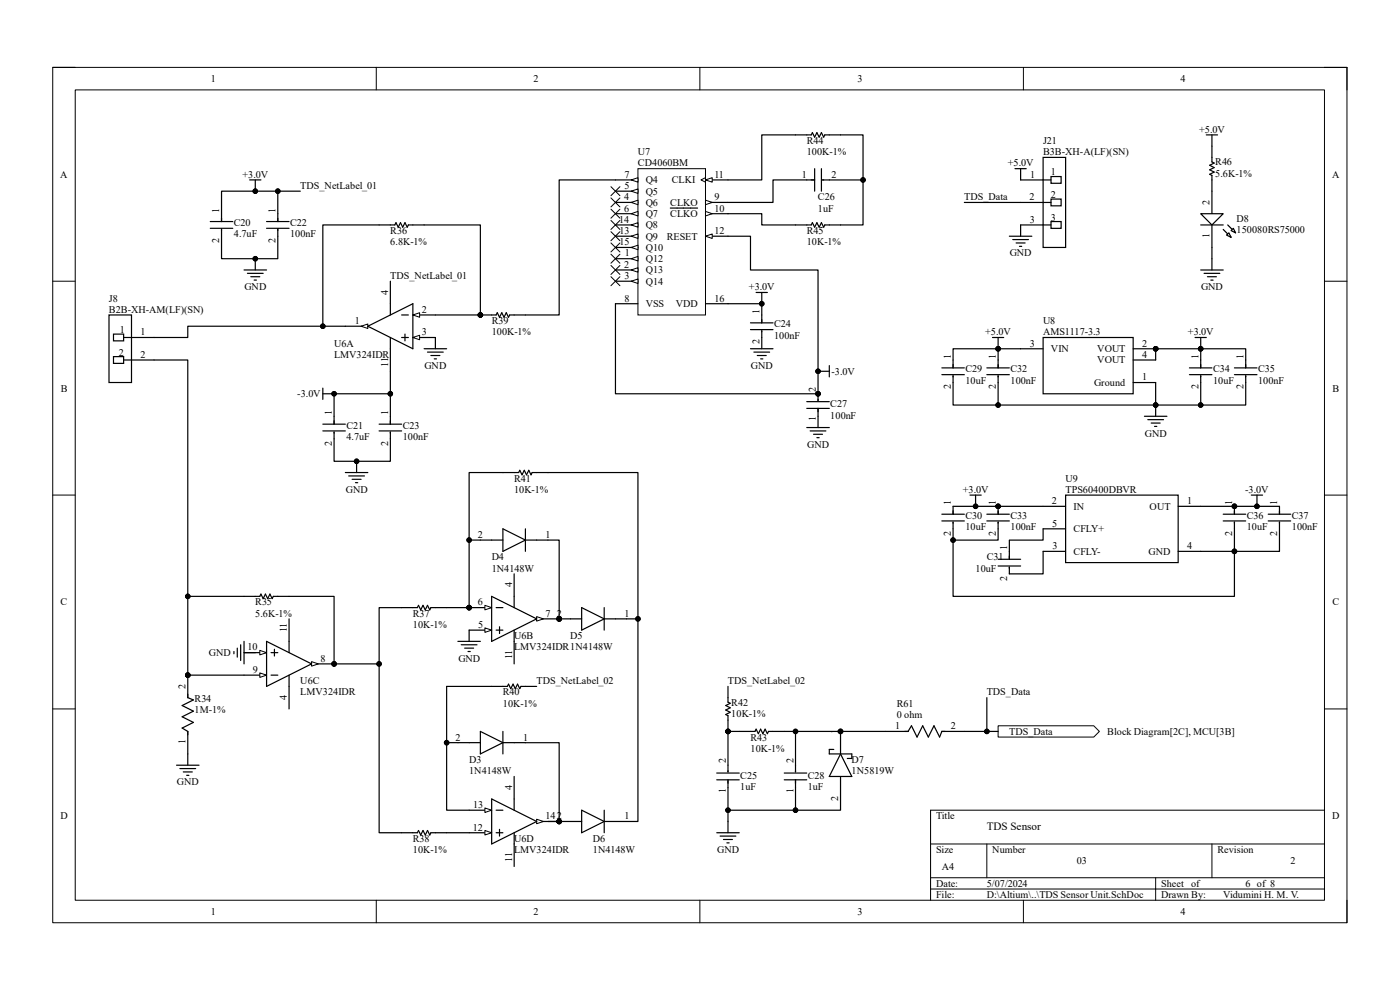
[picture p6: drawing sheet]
<svg xmlns="http://www.w3.org/2000/svg" width="297mm" height="210mm" viewBox="0 0 297 210" stroke-linecap="round" stroke-linejoin="round" font-family="sans-serif">
<path d="M11.2 14.3h274.6v181.4h-274.6z" fill="none" stroke="#000" stroke-width=".21"/>
<path d="M16 19.1h265v171.9h-265z" fill-rule="evenodd" fill="#fff"/>
<g fill="none" stroke="#000" stroke-width=".21">
<path d="M11.2 14.3h4.8M16 19.1h265v171.9h-265zM79.8 14.3v4.8M148.5 14.3v4.8M217.1 14.3v4.8M281 14.3h4.8v4.8M11.2 59.7h4.8M281 59.7h4.8M11.2 105h4.8M281 105h4.8M11.2 150.4h4.8M281 150.4h4.8"/>
<path d="M197.4 179h83.6M209.4 179v7.2M257.1 179v7.2M281 171.9h-83.6v19.1M79.8 191v4.7M148.5 191v4.7M197.4 186.2h83.6M197.4 188.6h83.6M217.1 191v4.7M245.2 186.2v4.8M285.8 191v4.7"/>
</g>
<path d="M135.3 35.8h14.4v31h-14.4z" fill-rule="evenodd" fill="#fff"/>
<path d="M135.3 35.8h14.4v31h-14.4z" fill="none" stroke="#000" stroke-width=".21"/>
<path d="M130.6 54.9h4.7" fill="none" stroke="#000" stroke-width=".25"/>
<path d="M133.9 54.9l1.4-.5v1z" fill="#fff"/>
<path d="M133.9 54.9l1.4-.5v1z" fill="none" stroke="#000" stroke-width=".21"/>
<path d="M130.6 57.3h4.7" fill="none" stroke="#000" stroke-width=".25"/>
<path d="M133.9 57.3l1.4-.5v.9z" fill="#fff"/>
<path d="M133.9 57.3l1.4-.5v.9z" fill="none" stroke="#000" stroke-width=".21"/>
<path d="M130.6 59.7h4.7" fill="none" stroke="#000" stroke-width=".25"/>
<path d="M133.9 59.7l1.4-.5v.9z" fill="#fff"/>
<path d="M133.9 59.7l1.4-.5v.9z" fill="none" stroke="#000" stroke-width=".21"/>
<path d="M130.6 42.9h4.7" fill="none" stroke="#000" stroke-width=".25"/>
<path d="M133.9 42.9l1.4-.4v.9z" fill="#fff"/>
<path d="M133.9 42.9l1.4-.4v.9z" fill="none" stroke="#000" stroke-width=".21"/>
<path d="M130.6 40.6h4.7" fill="none" stroke="#000" stroke-width=".25"/>
<path d="M133.9 40.6l1.4-.5v.9z" fill="#fff"/>
<path d="M133.9 40.6l1.4-.5v.9z" fill="none" stroke="#000" stroke-width=".21"/>
<path d="M130.6 45.3h4.7" fill="none" stroke="#000" stroke-width=".25"/>
<path d="M133.9 45.3l1.4-.4v.9z" fill="#fff"/>
<path d="M133.9 45.3l1.4-.4v.9z" fill="none" stroke="#000" stroke-width=".21"/>
<path d="M130.6 38.2h4.7" fill="none" stroke="#000" stroke-width=".25"/>
<path d="M133.9 38.2l1.4-.5v.9z" fill="#fff"/>
<path d="M133.9 38.2l1.4-.5v.9z" fill="none" stroke="#000" stroke-width=".21"/>
<path d="M149.7 42.9h4.7M130.6 64.4h4.7" fill="none" stroke="#000" stroke-width=".25"/>
<path d="M149.7 42.5l1.4 .4-1.4 .5z" fill="#fff"/>
<path d="M149.7 42.5l1.4 .4-1.4 .5z" fill="none" stroke="#000" stroke-width=".21"/>
<path d="M149.7 45.3h4.7" fill="none" stroke="#000" stroke-width=".25"/>
<path d="M149.7 44.9l1.4 .4-1.4 .5z" fill="#fff"/>
<path d="M149.7 44.9l1.4 .4-1.4 .5z" fill="none" stroke="#000" stroke-width=".21"/>
<path d="M149.7 38.2h4.7M142.2 44.1h5.8" fill="none" stroke="#000" stroke-width=".25"/>
<path d="M149.7 38.2l1.4-.5v.9z" fill="#fff"/>
<path d="M149.7 38.2l1.4-.5v.9zM149.7 37.7l-1 .5 1 .4" fill="none" stroke="#000" stroke-width=".21"/>
<path d="M149.7 50.1h4.7" fill="none" stroke="#000" stroke-width=".25"/>
<path d="M149.7 50.1l1.4-.5v1z" fill="#fff"/>
<path d="M149.7 50.1l1.4-.5v1z" fill="none" stroke="#000" stroke-width=".21"/>
<path d="M130.6 50.1h4.7" fill="none" stroke="#000" stroke-width=".25"/>
<path d="M133.9 50.1l1.4-.5v1z" fill="#fff"/>
<path d="M133.9 50.1l1.4-.5v1z" fill="none" stroke="#000" stroke-width=".21"/>
<path d="M130.6 47.7h4.7" fill="none" stroke="#000" stroke-width=".25"/>
<path d="M133.9 47.7l1.4-.5v1z" fill="#fff"/>
<path d="M133.9 47.7l1.4-.5v1z" fill="none" stroke="#000" stroke-width=".21"/>
<path d="M130.6 52.5h4.7" fill="none" stroke="#000" stroke-width=".25"/>
<path d="M133.9 52.5l1.4-.5v1z" fill="#fff"/>
<g fill="none" stroke="#000" stroke-width=".21">
<path d="M133.9 52.5l1.4-.5v1z"/>
<circle cx="54.2" cy="54.9" r=".48"/>
<circle cx="54.2" cy="40.6" r=".48"/>
<circle cx="101.9" cy="66.8" r=".48"/>
<circle cx="161.6" cy="64.4" r=".48"/>
<circle cx="173.5" cy="78.8" r=".48"/>
<circle cx="70.9" cy="83.5" r=".48"/>
<circle cx="75.7" cy="97.9" r=".48"/>
<circle cx="173.5" cy="83.5" r=".48"/>
<circle cx="118.6" cy="131.3" r=".48"/>
<circle cx="39.8" cy="143.2" r=".48"/>
<circle cx="154.4" cy="155.2" r=".48"/>
<circle cx="118.6" cy="174.3" r=".48"/>
</g>
<g fill="none" stroke="#000" stroke-width=".25">
<path d="M53 38.2h2.4M54.2 38.2v2.4M168.8 28.6h3.3l.2-.5 .5 1 .5-1 .5 1 .5-1 .4 1 .3-.5h3.3M171.2 38.2h1.6M172.8 35.8v4.8M174.3 35.8v4.8M174.5 38.2h1.4M257.1 31v3.4l.5 .2-1 .5 1 .4-1 .5 1 .5-1 .5 .5 .2v3.4M44.6 47h4.8M44.6 48.4h4.8M47 45.3v1.7M47 48.7v1.4"/>
<path d="M51.8 57.3h4.7M52.5 58h3.3M53.2 58.7h1.9M53.9 59.4h.5M54.2 54.9v2.4M56.5 47h4.8M56.5 48.4h4.8M58.9 45.3v1.7M58.9 48.7v1.4M80.4 47.7h3.4l.2-.5 .5 1 .5-1 .4 1 .5-1 .5 1 .2-.5h3.4M168.8 47.7h3.3l.2-.5 .5 1 .5-1 .5 1 .5-1 .4 1 .3-.5h3.3M73.3 69.2h4.7"/>
<path d="M90 74h4.8M90.7 74.7h3.3M91.4 75.4h1.9M92.1 76.1h.5M92.4 71.6v2.4M101.9 66.8h3.4l.2-.5 .5 1 .5-1 .4 1 .5-1 .5 1 .2-.5h3.4M149.7 64.4h4.7M159.2 68.5h4.8M159.2 69.9h4.8M159.2 74h4.8M159.9 74.7h3.4M160.4 62h2.4"/>
<path d="M160.6 75.4h2M161.4 76.1h.4M161.6 62v2.4M161.6 66.8v1.7M161.6 70.2v3.8M173.5 78.8h2.4M175.9 77.6v2.4M68.5 82.3v2.4M68.5 83.5h2.4M68.5 91.4h4.8M68.5 90h4.8M70.9 88.3v1.7"/>
<path d="M70.9 91.7v1.4M75.6 97.9v2.3M80.4 91.4h4.8M80.4 90h4.8M82.8 88.3v1.7M82.8 91.7v1.4M171.2 86.6h4.7M171.2 85.2h4.7M171.2 90.7h4.7M171.9 91.4h3.3M172.6 92.1h1.9M173.3 92.8h.5"/>
<path d="M173.5 83.5v1.5M173.5 86.6v4.1M73.3 100.2h4.7M74 101h3.3M74.7 101.7h1.9M75.4 102.4h.5M101.9 114.6h4.8M106.7 100.2h3.3l.3-.4 .4 .9 .5-.9 .5 .9 .5-.9 .5 .9 .2-.5h3.3M106.7 112.2l4.8 2.4-4.8 2.4zM111.5 114.6h4.7M111.5 112.2v4.8M49.6 138.2v.5"/>
<path d="M50.3 137.5v1.9M51.1 136.8v3.3M51.8 126.5h3.3l.3-.5 .4 1 .5-1 .5 1 .5-1 .4 1 .3-.5h3.3M51.8 136.1v4.7M51.8 138.5h2.4M85.2 128.9h3.3l.3-.5 .5 1 .4-1 .5 1 .5-1 .5 1 .2-.5h3.4M97.1 136.1h4.8M97.9 136.8h3.3M98.6 137.5h1.9M99.3 138.2h.5M99.5 133.7v2.4M118.6 131.3h4.8"/>
<path d="M123.4 128.9l4.8 2.4-4.8 2.4zM128.2 128.9v4.8M128.2 131.3h4.8M39.8 143.2v4.8l1.2 .5-2.4 1.2 2.4 1.2-2.4 1.2 2.4 1.2-2.4 1.1 1.2 .8v7.1M97.1 157.5h4.8M101.9 155.2l4.8 2.3-4.8 2.4zM104.3 145.6h3.3l.3-.5 .5 1 .4-1 .5 1 .5-1 .5 1 .2-.5h3.4M106.7 157.5h4.8M106.7 155.2v4.7M154.4 145.6v3.4l.5 .2-.9 .5 .9 .4-.9 .5 .9 .5-.9 .5 .4 .2v3.4M156.8 155.2h3.4l.2-.5 .5 .9 .5-.9 .4 .9 .5-.9 .5 .9 .2-.4h3.4M37.4 162.3h4.8"/>
<path d="M38.2 163h3.3M38.9 163.8h1.9M39.6 164.5h.5M85.2 176.7h3.4l.2-.5 .5 .9 .4-.9 .5 .9 .5-.9 .5 .9 .2-.4h3.4M118.6 174.3h4.8M123.4 171.9l4.8 2.4-4.8 2.4zM128.2 174.3h4.8M128.2 171.9v4.8M152.1 165.4h4.7M152.1 164h4.7M152.1 176.7h4.7M152.8 177.4h3.3"/>
<path d="M153.5 178.1h1.9M154.2 178.8h.5M154.4 162.3v1.5M154.4 165.4v1.7M154.4 174.3v2.4M166.4 165.4h4.8M166.4 164h4.8M168.8 162.3v1.5M168.8 165.4v1.7"/>
</g>
<g fill="#000">
<circle cx="54.2" cy="54.9" r=".48"/>
<circle cx="54.2" cy="40.6" r=".48"/>
<circle cx="101.9" cy="66.8" r=".48"/>
<circle cx="161.6" cy="64.4" r=".48"/>
<circle cx="173.5" cy="78.8" r=".48"/>
<circle cx="70.9" cy="83.5" r=".48"/>
<circle cx="75.7" cy="97.9" r=".48"/>
<circle cx="173.5" cy="83.5" r=".48"/>
<circle cx="118.6" cy="131.3" r=".48"/>
<circle cx="39.8" cy="143.2" r=".48"/>
<circle cx="154.4" cy="155.2" r=".48"/>
<circle cx="118.6" cy="174.3" r=".48"/>
</g>
<path d="M76.6 69.2l1.4-.5v1z" fill="#fff"/>
<path d="M76.6 69.2l1.4-.5v1z" fill="none" stroke="#000" stroke-width=".21"/>
<path d="M87.6 66.8h4.8" fill="none" stroke="#000" stroke-width=".25"/>
<path d="M87.6 66.8l1.4-.5v1z" fill="#fff"/>
<path d="M87.6 66.8l1.4-.5v1z" fill="none" stroke="#000" stroke-width=".21"/>
<path d="M87.6 71.6h4.8" fill="none" stroke="#000" stroke-width=".25"/>
<path d="M87.6 71.6l1.4-.5v1z" fill="#fff"/>
<g fill="none" stroke="#000" stroke-width=".21">
<path d="M87.6 71.6l1.4-.5v1z"/>
<circle cx="99.5" cy="128.9" r=".48"/>
<circle cx="118.6" cy="131.3" r=".48"/>
</g>
<path d="M82.8 59.7v7.1M78 69.2l9.6-4.8v9.6zM82.8 71.6v7.2M85.2 66.8h1.4M85.2 71.6h1.4M85.9 70.9v1.4M99.5 133.7h4.8" fill="none" stroke="#000" stroke-width=".25"/>
<g fill="#000">
<circle cx="99.5" cy="128.9" r=".48"/>
<circle cx="118.6" cy="131.3" r=".48"/>
</g>
<path d="M102.9 133.2l1.4 .5-1.4 .4z" fill="#fff"/>
<path d="M102.9 133.2l1.4 .5-1.4 .4z" fill="none" stroke="#000" stroke-width=".21"/>
<path d="M99.5 128.9h4.8" fill="none" stroke="#000" stroke-width=".25"/>
<path d="M102.9 128.4l1.4 .5-1.4 .5z" fill="#fff"/>
<g fill="none" stroke="#000" stroke-width=".21">
<path d="M102.9 128.4l1.4 .5-1.4 .5z"/>
<circle cx="99.5" cy="128.9" r=".48"/>
</g>
<circle cx="99.5" cy="128.9" r=".48" fill="#000"/>
<path d="M113.9 131.3h4.7" fill="none" stroke="#000" stroke-width=".25"/>
<path d="M113.9 130.8l1.4 .5-1.4 .5z" fill="#fff"/>
<g fill="none" stroke="#000" stroke-width=".21">
<path d="M113.9 130.8l1.4 .5-1.4 .5z"/>
<circle cx="118.6" cy="131.3" r=".48"/>
<circle cx="70.9" cy="140.8" r=".48"/>
</g>
<g fill="#000">
<circle cx="118.6" cy="131.3" r=".48"/>
<circle cx="70.9" cy="140.8" r=".48"/>
</g>
<path d="M104.3 126.5l9.6 4.8-9.6 4.8zM105.3 128.9h1.4M105.3 133.7h1.4M106 133v1.4M109.1 121.7v7.2M109.1 133.7v7.1M66.1 140.8h4.8" fill="none" stroke="#000" stroke-width=".25"/>
<path d="M66.1 140.4l1.4 .4-1.4 .5z" fill="#fff"/>
<g fill="none" stroke="#000" stroke-width=".21">
<path d="M66.1 140.4l1.4 .4-1.4 .5z"/>
<circle cx="70.9" cy="140.8" r=".48"/>
</g>
<circle cx="70.9" cy="140.8" r=".48" fill="#000"/>
<path d="M51.8 143.2h4.8" fill="none" stroke="#000" stroke-width=".25"/>
<path d="M55.1 142.7l1.5 .5-1.5 .5z" fill="#fff"/>
<path d="M55.1 142.7l1.5 .5-1.5 .5z" fill="none" stroke="#000" stroke-width=".21"/>
<path d="M51.8 138.5h4.8" fill="none" stroke="#000" stroke-width=".25"/>
<path d="M55.1 138l1.5 .5-1.5 .4z" fill="#fff"/>
<g fill="none" stroke="#000" stroke-width=".21">
<path d="M55.1 138l1.5 .5-1.5 .4z"/>
<circle cx="118.6" cy="174.3" r=".48"/>
</g>
<path d="M56.6 136.1l9.5 4.7-9.5 4.8zM57.5 138.5h1.4M58.2 137.7v1.5M61.3 131.3v7.2M57.5 143.2h1.4M61.3 143.2v7.2M99.5 176.7h4.8" fill="none" stroke="#000" stroke-width=".25"/>
<circle cx="118.6" cy="174.3" r=".48" fill="#000"/>
<path d="M102.9 176.2l1.4 .5-1.4 .4z" fill="#fff"/>
<path d="M102.9 176.2l1.4 .5-1.4 .4z" fill="none" stroke="#000" stroke-width=".21"/>
<path d="M99.5 171.9h4.8" fill="none" stroke="#000" stroke-width=".25"/>
<path d="M102.9 171.4l1.4 .5-1.4 .5z" fill="#fff"/>
<path d="M102.9 171.4l1.4 .5-1.4 .5z" fill="none" stroke="#000" stroke-width=".21"/>
<path d="M113.9 174.3h4.7" fill="none" stroke="#000" stroke-width=".25"/>
<path d="M113.9 173.8l1.4 .5-1.4 .4z" fill="#fff"/>
<g fill="none" stroke="#000" stroke-width=".21">
<path d="M113.9 173.8l1.4 .5-1.4 .4z"/>
<circle cx="178.3" cy="155.2" r=".48"/>
<circle cx="118.6" cy="174.3" r=".48"/>
</g>
<g fill="#000">
<circle cx="178.3" cy="155.2" r=".48"/>
<circle cx="118.6" cy="174.3" r=".48"/>
</g>
<path d="M176.9 159h-1v.9h4.8v1h-.9M178.3 155.2v4.7M178.3 159.9l2.4 4.8h-4.8zM104.3 169.5l9.6 4.8-9.6 4.7zM105.3 171.9h1.4M105.3 176.7h1.4M106 175.9v1.5M109.1 164.7v7.2M109.1 176.7v7.1M178.3 164.7v4.8" fill="none" stroke="#000" stroke-width=".25"/>
<path d="M226.1 105h23.8v14.3h-23.8z" fill-rule="evenodd" fill="#fff"/>
<g fill="none" stroke="#000" stroke-width=".25">
<path d="M199.8 109.1h4.8M199.8 110.5h4.8M202.2 107.4v1.7M202.2 110.8v1.4M205.8 105h2.4M207 105v2.4M209.4 109.1h4.7M209.4 110.5h4.7M211.8 107.4v1.7M211.8 110.8v1.4M211.8 118.6h4.7M214.1 117v1.6"/>
<path d="M221.3 112.2h4.8M221.3 117h4.8M221.3 107.4h4.8M226.1 105h23.8v14.3h-23.8zM249.9 117h4.8M249.9 107.4h4.8M259.5 109.1h4.8M259.5 110.5h4.8M261.9 107.4v1.7M261.9 110.8v1.4M265.5 105h2.4M266.7 105v2.4"/>
<path d="M269 109.1h4.8M269 110.5h4.8M271.4 107.4v1.7M271.4 110.8v1.4M211.8 120.1h4.7M214.1 120.3v1.4"/>
</g>
<g fill="#000">
<circle cx="245.2" cy="74" r=".48"/>
<circle cx="207" cy="107.4" r=".48"/>
<circle cx="211.8" cy="107.4" r=".48"/>
<circle cx="261.9" cy="107.4" r=".48"/>
<circle cx="266.7" cy="107.4" r=".48"/>
</g>
<g fill="none" stroke="#000" stroke-width=".21">
<circle cx="245.2" cy="74" r=".48"/>
<circle cx="207" cy="107.4" r=".48"/>
<circle cx="211.8" cy="107.4" r=".48"/>
<circle cx="261.9" cy="107.4" r=".48"/>
<circle cx="266.7" cy="107.4" r=".48"/>
</g>
<path d="M221.3 71.6h19.1v11.9h-19.1z" fill-rule="evenodd" fill="#fff"/>
<g fill="none" stroke="#000" stroke-width=".25">
<path d="M255.9 28.6h2.4M257.1 28.6v2.4M199.8 78h4.8M199.8 79.5h4.8M202.2 76.4v1.6M202.2 79.7v1.5M209.4 78h4.7M209.4 79.5h4.7M210.6 71.6h2.3M211.8 71.6v2.4M211.8 76.4v1.6M211.8 79.7v1.5"/>
<path d="M216.5 74h4.8M221.3 71.6h19.1v11.9h-19.1zM240.4 74h4.8M240.4 76.4h4.8M252.3 78h4.8M252.3 79.5h4.8M253.5 71.6h2.4M254.7 71.6v2.4M254.7 76.4v1.6M254.7 79.7v1.5M261.9 78h4.8M261.9 79.5h4.8"/>
<path d="M264.3 76.4v1.6M264.3 79.7v1.5M240.4 81.2h4.8M242.8 88.3h4.8M243.5 89h3.3M244.2 89.7h1.9M244.9 90.5h.5M245.2 85.9v2.4"/>
</g>
<g fill="#000">
<circle cx="211.8" cy="74" r=".48"/>
<circle cx="245.2" cy="74" r=".48"/>
<circle cx="254.7" cy="74" r=".48"/>
<circle cx="245.2" cy="85.9" r=".48"/>
</g>
<g fill="none" stroke="#000" stroke-width=".21">
<circle cx="211.8" cy="74" r=".48"/>
<circle cx="245.2" cy="74" r=".48"/>
<circle cx="254.7" cy="74" r=".48"/>
<circle cx="245.2" cy="85.9" r=".48"/>
</g>
<path d="M211.8 154h20.2l1.2 1.2-1.2 1.2h-20.2z" fill-rule="evenodd" fill="#fff"/>
<path d="M211.8 154h20.2l1.2 1.2-1.2 1.2h-20.2z" fill="none" stroke="#000" stroke-width=".21"/>
<path d="M23.1 66.8h4.8v14.3h-4.8z" fill-rule="evenodd" fill="#fff"/>
<path d="M23.1 66.8h4.8v14.3h-4.8z" fill="none" stroke="#000" stroke-width=".25"/>
<path d="M24.1 70.9h2.1v1.4h-2.1z" fill-rule="evenodd" fill="#fff"/>
<path d="M24.1 70.9h2.1v1.4h-2.1zM26.2 71.6h1.7" fill="none" stroke="#000" stroke-width=".25"/>
<path d="M24.1 75.7h2.1v1.4h-2.1z" fill-rule="evenodd" fill="#fff"/>
<path d="M254.7 57.3h4.8M255.4 58h3.4M256.2 58.7h1.9M256.9 59.4h.5M257.1 40.6v4.7M257.1 47.7v4.8M257.1 54.9v2.4M24.1 75.7h2.1v1.4h-2.1zM26.2 76.4h6.5M27.9 71.6h4.8" fill="none" stroke="#000" stroke-width=".25"/>
<g fill="none" stroke="#000" stroke-width=".21">
<path d="M129.6 39.6l1.9 1.9M131.5 39.6l-1.9 1.9M129.6 42l1.9 1.9M129.6 44.4l1.9 1.9M129.6 46.8l1.9 1.9M129.6 49.1l1.9 2M129.6 51.5l1.9 2M129.6 53.9l1.9 1.9M129.6 56.3l1.9 1.9M129.6 58.7l1.9 1.9M131.5 42l-1.9 1.9M131.5 44.4l-1.9 1.9"/>
<path d="M131.5 46.8l-1.9 1.9M131.5 49.1l-1.9 2M131.5 51.5l-1.9 2M131.5 53.9l-1.9 1.9M131.5 56.3l-1.9 1.9M131.5 58.7l-1.9 1.9"/>
</g>
<path d="M254.7 45.3h4.8l-2.4 2.4z" fill="#fff"/>
<path d="M254.7 45.3h4.8l-2.4 2.4zM259.5 48.7l1.7 1.6M260.5 47.7l1.6 1.7" fill="none" stroke="#000" stroke-width=".25"/>
<path d="M260.2 49.9l.5-.5 .5 .9z" fill="#fff"/>
<path d="M260.2 49.9l.5-.5 .5 .9z" fill="none" stroke="#000" stroke-width=".25"/>
<path d="M261.7 48.4l.4 1-.9-.5z" fill="#fff"/>
<path d="M254.7 47.7h4.8M261.7 48.4l.4 1-.9-.5z" fill="none" stroke="#000" stroke-width=".25"/>
<path d="M221.3 33.4h4.8v19.1h-4.8z" fill-rule="evenodd" fill="#fff"/>
<path d="M221.3 33.4h4.8v19.1h-4.8z" fill="none" stroke="#000" stroke-width=".25"/>
<path d="M223 37.5h2.1v1.4h-2.1z" fill-rule="evenodd" fill="#fff"/>
<path d="M221.3 38.2h1.7M223 37.5h2.1v1.4h-2.1z" fill="none" stroke="#000" stroke-width=".25"/>
<path d="M223 42.2h2.1v1.5h-2.1z" fill-rule="evenodd" fill="#fff"/>
<path d="M221.3 42.9h1.7M223 42.2h2.1v1.5h-2.1z" fill="none" stroke="#000" stroke-width=".25"/>
<path d="M223 47h2.1v1.4h-2.1z" fill-rule="evenodd" fill="#fff"/>
<g fill="none" stroke="#000" stroke-width=".25">
<path d="M130.6 38.2h-12v28.6h-7.1M168.8 28.6h-7.2v9.6h-7.2M171.2 38.2h-7.2v4.7h-9.6M175.9 38.2h7.2M178.3 28.6h4.8v19.1h-4.8M215.3 35.8h2.4M216.5 35.8v2.4h4.8M47 45.3v-4.7h11.9v4.7M47 50.1v4.8h11.9v-4.8M58.9 40.6h4.8M80.4 47.7h-11.9v21.5h4.8M90 47.7h11.9v19.1h-9.5"/>
<path d="M154.4 45.3h7.2v2.4h7.2M154.4 50.1h4.8v7.2h14.3v26.2h-42.9v-19.1M204.6 42.9h16.7M214.1 50.1h4.8M214.9 50.8h3.3M215.6 51.5h1.9M216.3 52.3h.5M223 47h2.1v1.4h-2.1zM223 47.7h-6.5v2.4M257.1 52.5v2.4M32.7 76.4h7.1v66.8h12M68.5 69.2h-28.7v2.4h-7.1"/>
<path d="M82.8 78.8v4.7M154.4 64.4h7.2v2.4M202.2 76.4v-2.4h9.6v2.4M211.8 74h4.7M254.7 76.4v-2.4h9.6v2.4M254.7 74h-9.5v2.4M70.9 88.3v-4.8h11.9v4.8M70.9 93.1v4.8h11.9v-4.8M202.2 81.2v4.7h9.6v-4.7M211.8 85.9h33.4M245.2 81.2v4.7h9.5M254.7 81.2v4.7h9.6v-4.7"/>
<path d="M99.5 114.6h2.4M106.7 100.2h-7.2v28.7h-4.7M116.2 114.6h2.4v16.7M116.2 100.2h19.1v74.1h-2.3M202.2 107.4h19.1M202.2 112.2v2.4h9.6v-2.4M221.3 117v4.7h-7.2M221.3 112.2v2.4h-7.2v2.4M254.7 107.4h16.7M261.9 112.2v14.3h-59.7v-11.9M271.4 112.2v4.8h-16.7M39.8 126.5h12"/>
<path d="M61.3 126.5h9.6v14.3h9.5M85.2 128.9h-4.8v47.8h4.8M133 131.3h2.3M94.8 157.5h2.3M104.3 145.6h-9.5v26.3h4.7M111.5 157.6h7.1v16.7h-2.4M156.8 155.2h-2.4v7.1M166.4 155.2h26.2l.8-1.2 1.2 2.4 1.1-2.4 1.2 2.4 1.2-2.4 1.2 2.4 .5-1.2h12M168.8 155.2v7.1M209.4 148v7.2M94.8 176.7h4.7M154.4 167.1v7.2"/>
<path d="M168.8 167.1v4.8M178.3 169.5v2.4h-23.9"/>
</g>
<g fill="#000">
<circle cx="183.1" cy="38.2" r=".48"/>
<circle cx="54.2" cy="54.9" r=".48"/>
<circle cx="54.2" cy="40.6" r=".48"/>
<circle cx="58.9" cy="40.6" r=".48"/>
<circle cx="68.5" cy="69.2" r=".48"/>
<circle cx="101.9" cy="66.8" r=".48"/>
<circle cx="161.6" cy="64.4" r=".48"/>
<circle cx="173.5" cy="78.8" r=".48"/>
<circle cx="211.8" cy="74" r=".48"/>
<circle cx="245.2" cy="74" r=".48"/>
<circle cx="254.7" cy="74" r=".48"/>
<circle cx="70.9" cy="83.5" r=".48"/>
<circle cx="75.7" cy="97.9" r=".48"/>
<circle cx="82.8" cy="83.5" r=".48"/>
<circle cx="173.5" cy="83.5" r=".48"/>
<circle cx="211.8" cy="85.9" r=".48"/>
<circle cx="245.2" cy="85.9" r=".48"/>
<circle cx="254.7" cy="85.9" r=".48"/>
<circle cx="99.5" cy="114.6" r=".48"/>
<circle cx="202.2" cy="114.6" r=".48"/>
<circle cx="207" cy="107.4" r=".48"/>
<circle cx="211.8" cy="107.4" r=".48"/>
<circle cx="261.9" cy="107.4" r=".48"/>
<circle cx="261.9" cy="117" r=".48"/>
<circle cx="266.7" cy="107.4" r=".48"/>
<circle cx="39.8" cy="126.5" r=".48"/>
<circle cx="99.5" cy="128.9" r=".48"/>
<circle cx="118.6" cy="131.3" r=".48"/>
<circle cx="135.3" cy="131.3" r=".48"/>
<circle cx="39.8" cy="143.2" r=".48"/>
<circle cx="70.9" cy="140.8" r=".48"/>
<circle cx="80.4" cy="140.8" r=".48"/>
<circle cx="94.8" cy="157.5" r=".48"/>
<circle cx="154.4" cy="155.2" r=".48"/>
<circle cx="168.8" cy="155.2" r=".48"/>
<circle cx="178.3" cy="155.2" r=".48"/>
<circle cx="209.4" cy="155.2" r=".48"/>
<circle cx="118.6" cy="174.3" r=".48"/>
<circle cx="154.4" cy="171.9" r=".48"/>
<circle cx="168.8" cy="171.9" r=".48"/>
</g>
<g fill="none" stroke="#000" stroke-width=".21">
<circle cx="183.1" cy="38.2" r=".48"/>
<circle cx="54.2" cy="54.9" r=".48"/>
<circle cx="54.2" cy="40.6" r=".48"/>
<circle cx="58.9" cy="40.6" r=".48"/>
<circle cx="68.5" cy="69.2" r=".48"/>
<circle cx="101.9" cy="66.8" r=".48"/>
<circle cx="161.6" cy="64.4" r=".48"/>
<circle cx="173.5" cy="78.8" r=".48"/>
<circle cx="211.8" cy="74" r=".48"/>
<circle cx="245.2" cy="74" r=".48"/>
<circle cx="254.7" cy="74" r=".48"/>
<circle cx="70.9" cy="83.5" r=".48"/>
<circle cx="75.7" cy="97.9" r=".48"/>
<circle cx="82.8" cy="83.5" r=".48"/>
<circle cx="173.5" cy="83.5" r=".48"/>
<circle cx="211.8" cy="85.9" r=".48"/>
<circle cx="245.2" cy="85.9" r=".48"/>
<circle cx="254.7" cy="85.9" r=".48"/>
<circle cx="99.5" cy="114.6" r=".48"/>
<circle cx="202.2" cy="114.6" r=".48"/>
<circle cx="207" cy="107.4" r=".48"/>
<circle cx="211.8" cy="107.4" r=".48"/>
<circle cx="261.9" cy="107.4" r=".48"/>
<circle cx="261.9" cy="117" r=".48"/>
<circle cx="266.7" cy="107.4" r=".48"/>
<circle cx="39.8" cy="126.5" r=".48"/>
<circle cx="99.5" cy="128.9" r=".48"/>
<circle cx="118.6" cy="131.3" r=".48"/>
<circle cx="135.3" cy="131.3" r=".48"/>
<circle cx="39.8" cy="143.2" r=".48"/>
<circle cx="70.9" cy="140.8" r=".48"/>
<circle cx="80.4" cy="140.8" r=".48"/>
<circle cx="94.8" cy="157.5" r=".48"/>
<circle cx="154.4" cy="155.2" r=".48"/>
<circle cx="168.8" cy="155.2" r=".48"/>
<circle cx="178.3" cy="155.2" r=".48"/>
<circle cx="209.4" cy="155.2" r=".48"/>
<circle cx="118.6" cy="174.3" r=".48"/>
<circle cx="154.4" cy="171.9" r=".48"/>
<circle cx="168.8" cy="171.9" r=".48"/>
</g>
<text font-size="2.4" x="209.3" y="176.1">TDS Sensor</text>
<g font-size="2.2">
<text x="44.7" y="17.4">1</text>
<text x="113.2" y="17.4">2</text>
<text x="181.9" y="17.4">3</text>
<text x="250.4" y="17.4">4</text>
<text x="254.4" y="28.2">+5.0V</text>
<text x="135.3" y="32.9">U7</text>
<text x="135.3" y="35.3">CD4060BM</text>
<text x="171.2" y="30.5">R44</text>
<text x="171.2" y="32.9">100K-1%</text>
<text x="213.8" y="35.3">+5.0V</text>
<text x="221.3" y="30.5">J21</text>
<text x="221.3" y="32.9">B3B-XH-A(LF)(SN)</text>
<text x="257.8" y="35.1">R46</text>
<text x="12.8" y="37.7">A</text>
<text x="51.4" y="37.7">+3.0V</text>
<text x="63.7" y="40.1">TDS_NetLabel_01</text>
<text x="132.5" y="37.7">7</text>
<text x="132.5" y="40.1">5</text>
<text x="137" y="41.3">Q5</text>
<text x="137" y="38.9">Q4</text>
<text x="142.5" y="38.9">CLKI</text>
<text x="151.6" y="37.7">11</text>
<text x="170.1" y="37.7">1</text>
<text x="176.4" y="37.7">2</text>
<text x="218.6" y="37.7">1</text>
<text x="223" y="37.2">1</text>
<text x="223" y="42">2</text>
<text x="257.8" y="37.5">5.6K-1%</text>
<text x="282.6" y="37.7">A</text>
<text x="46.5" y="45.1" transform="rotate(-90 46.5 45.1)">1</text>
<text x="49.6" y="48">C20</text>
<text x="58.5" y="45.1" transform="rotate(-90 58.5 45.1)">1</text>
<text x="61.6" y="48">C22</text>
<text x="131.4" y="47.2">14</text>
<text x="132.4" y="42.5">4</text>
<text x="132.4" y="44.9">6</text>
<text x="137" y="43.7">Q6</text>
<text x="137" y="46.1">Q7</text>
<text x="142.2" y="43.7">CLKO</text>
<text x="142.2" y="46.1">CLKO</text>
<text x="151.6" y="42.5">9</text>
<text x="151.6" y="44.9">10</text>
<text x="173.5" y="42.5">C26</text>
<text x="173.5" y="44.9">1uF</text>
<text x="204.6" y="42.5">TDS_Data</text>
<text x="218.4" y="42.5">2</text>
<text x="218.5" y="47.2">3</text>
<text x="223" y="46.8">3</text>
<text x="256.6" y="43.4" transform="rotate(-90 256.6 43.4)">2</text>
<text x="262.3" y="47">D8</text>
<text x="46.5" y="51.6" transform="rotate(-90 46.5 51.6)">2</text>
<text x="49.6" y="50.4">4.7uF</text>
<text x="58.5" y="51.6" transform="rotate(-90 58.5 51.6)">2</text>
<text x="61.6" y="50.4">100nF</text>
<text x="82.8" y="49.7">R36</text>
<text x="82.8" y="52">6.8K-1%</text>
<text x="131.4" y="52">15</text>
<text x="131.4" y="49.7">13</text>
<text x="137" y="50.8">Q9</text>
<text x="137" y="48.4">Q8</text>
<text x="137" y="53.2">Q10</text>
<text x="141.4" y="50.8">RESET</text>
<text x="151.6" y="49.7">12</text>
<text x="171.2" y="49.7">R45</text>
<text x="171.2" y="52">10K-1%</text>
<text x="256.6" y="50.5" transform="rotate(-90 256.6 50.5)">1</text>
<text x="262.3" y="49.4">150080RS75000</text>
<text x="82.8" y="59.2">TDS_NetLabel_01</text>
<text x="132.4" y="56.8">2</text>
<text x="132.5" y="59.2">3</text>
<text x="132.6" y="54.4">1</text>
<text x="137" y="55.6">Q12</text>
<text x="137" y="58">Q13</text>
<text x="214.2" y="54.4">GND</text>
<text x="23.1" y="64">J8</text>
<text x="51.9" y="61.6">GND</text>
<text x="82.3" y="62.5" transform="rotate(-90 82.3 62.5)">4</text>
<text x="132.5" y="64">8</text>
<text x="137" y="60.4">Q14</text>
<text x="137" y="65.2">VSS</text>
<text x="143.4" y="65.2">VDD</text>
<text x="151.6" y="64">16</text>
<text x="158.9" y="61.6">+3.0V</text>
<text x="254.8" y="61.6">GND</text>
<text x="23.1" y="66.3">B2B-XH-AM(LF)(SN)</text>
<text x="25.4" y="70.7">1</text>
<text x="29.8" y="71.1">1</text>
<text x="75.3" y="68.7">1</text>
<text x="89.5" y="66.3">2</text>
<text x="89.5" y="71.1">3</text>
<text x="104.3" y="68.7">R39</text>
<text x="104.3" y="71.1">100K-1%</text>
<text x="161.1" y="66.6" transform="rotate(-90 161.1 66.6)">1</text>
<text x="164.2" y="69.5">C24</text>
<text x="164.2" y="71.8">100nF</text>
<text x="209" y="71.1">+5.0V</text>
<text x="221.3" y="68.7">U8</text>
<text x="221.3" y="71.1">AMS1117-3.3</text>
<text x="252" y="71.1">+3.0V</text>
<text x="25.2" y="75.4">2</text>
<text x="29.8" y="75.9">2</text>
<text x="70.9" y="73.5">U6A</text>
<text x="70.9" y="75.9">LMV324IDR</text>
<text x="82.3" y="77.8" transform="rotate(-90 82.3 77.8)">11</text>
<text x="161.1" y="73.1" transform="rotate(-90 161.1 73.1)">2</text>
<text x="201.7" y="76.1" transform="rotate(-90 201.7 76.1)">1</text>
<text x="211.3" y="76.1" transform="rotate(-90 211.3 76.1)">1</text>
<text x="218.5" y="73.5">3</text>
<text x="223" y="74.7">VIN</text>
<text x="232.8" y="74.7">VOUT</text>
<text x="232.8" y="77.1">VOUT</text>
<text x="242.3" y="73.5">2</text>
<text x="242.3" y="75.9">4</text>
<text x="254.3" y="76.1" transform="rotate(-90 254.3 76.1)">1</text>
<text x="263.8" y="76.1" transform="rotate(-90 263.8 76.1)">1</text>
<text x="12.9" y="83.1">B</text>
<text x="90" y="78.3">GND</text>
<text x="159.3" y="78.3">GND</text>
<text x="173.1" y="83.1" transform="rotate(-90 173.1 83.1)">2</text>
<text x="176.4" y="79.5">-3.0V</text>
<text x="201.7" y="82.6" transform="rotate(-90 201.7 82.6)">2</text>
<text x="204.8" y="79">C29</text>
<text x="204.8" y="81.4">10uF</text>
<text x="211.3" y="82.6" transform="rotate(-90 211.3 82.6)">2</text>
<text x="214.4" y="79">C32</text>
<text x="214.4" y="81.4">100nF</text>
<text x="232.1" y="81.9">Ground</text>
<text x="242.3" y="80.7">1</text>
<text x="254.3" y="82.6" transform="rotate(-90 254.3 82.6)">2</text>
<text x="257.3" y="79">C34</text>
<text x="257.3" y="81.4">10uF</text>
<text x="263.8" y="82.6" transform="rotate(-90 263.8 82.6)">2</text>
<text x="266.9" y="79">C35</text>
<text x="266.9" y="81.4">100nF</text>
<text x="282.7" y="83.1">B</text>
<text x="63.1" y="84.2">-3.0V</text>
<text x="70.4" y="88.1" transform="rotate(-90 70.4 88.1)">1</text>
<text x="82.3" y="88.1" transform="rotate(-90 82.3 88.1)">1</text>
<text x="173.1" y="89.4" transform="rotate(-90 173.1 89.4)">1</text>
<text x="176.1" y="86.4">C27</text>
<text x="176.1" y="88.8">100nF</text>
<text x="70.4" y="94.5" transform="rotate(-90 70.4 94.5)">2</text>
<text x="73.5" y="90.9">C21</text>
<text x="73.5" y="93.3">4.7uF</text>
<text x="82.3" y="94.5" transform="rotate(-90 82.3 94.5)">2</text>
<text x="85.4" y="90.9">C23</text>
<text x="85.4" y="93.3">100nF</text>
<text x="171.2" y="95">GND</text>
<text x="242.9" y="92.6">GND</text>
<text x="73.4" y="104.6">GND</text>
<text x="109.1" y="102.2">R41</text>
<text x="109.1" y="104.6">10K-1%</text>
<text x="201.7" y="107.2" transform="rotate(-90 201.7 107.2)">1</text>
<text x="204.3" y="104.6">+3.0V</text>
<text x="211.3" y="107.2" transform="rotate(-90 211.3 107.2)">1</text>
<text x="223.2" y="106.9">2</text>
<text x="226.1" y="102.2">U9</text>
<text x="226.1" y="104.6">TPS60400DBVR</text>
<text x="251.8" y="106.9">1</text>
<text x="261.4" y="107.2" transform="rotate(-90 261.4 107.2)">1</text>
<text x="264.2" y="104.6">-3.0V</text>
<text x="271" y="107.2" transform="rotate(-90 271 107.2)">1</text>
<text x="201.7" y="113.7" transform="rotate(-90 201.7 113.7)">2</text>
<text x="204.8" y="110.1">C30</text>
<text x="204.8" y="112.4">10uF</text>
<text x="211.3" y="113.7" transform="rotate(-90 211.3 113.7)">2</text>
<text x="214.4" y="110.1">C33</text>
<text x="214.4" y="112.4">100nF</text>
<text x="223.2" y="111.7">5</text>
<text x="227.8" y="112.9">CFLY+</text>
<text x="227.8" y="108.1">IN</text>
<text x="243.9" y="108.1">OUT</text>
<text x="261.4" y="113.7" transform="rotate(-90 261.4 113.7)">2</text>
<text x="264.5" y="110.1">C36</text>
<text x="264.5" y="112.4">10uF</text>
<text x="271" y="113.7" transform="rotate(-90 271 113.7)">2</text>
<text x="274.1" y="110.1">C37</text>
<text x="274.1" y="112.4">100nF</text>
<text x="101.4" y="114.1">2</text>
<text x="104.3" y="118.9">D4</text>
<text x="115.7" y="114.1">1</text>
<text x="209.3" y="118.9">C31</text>
<text x="213.7" y="116.7" transform="rotate(-90 213.7 116.7)">1</text>
<text x="223.3" y="116.5">3</text>
<text x="227.8" y="117.7">CFLY-</text>
<text x="243.7" y="117.7">GND</text>
<text x="251.8" y="116.5">4</text>
<text x="104.3" y="121.3">1N4148W</text>
<text x="108.6" y="124.6" transform="rotate(-90 108.6 124.6)">4</text>
<text x="207" y="121.3">10uF</text>
<text x="213.7" y="123.2" transform="rotate(-90 213.7 123.2)">2</text>
<text x="12.9" y="128.4">C</text>
<text x="54.1" y="128.4">R35</text>
<text x="54.1" y="130.8">5.6K-1%</text>
<text x="87.6" y="130.8">R37</text>
<text x="101.4" y="128.4">6</text>
<text x="115.7" y="130.8">7</text>
<text x="118.1" y="130.8">2</text>
<text x="132.5" y="130.8">1</text>
<text x="282.7" y="128.4">C</text>
<text x="52.5" y="138">10</text>
<text x="60.9" y="134.2" transform="rotate(-90 60.9 134.2)">11</text>
<text x="87.6" y="133.2">10K-1%</text>
<text x="101.4" y="133.2">5</text>
<text x="109.1" y="135.6">U6B</text>
<text x="109.1" y="138">LMV324IDR1N4148W</text>
<text x="121" y="135.6">D5</text>
<text x="44.3" y="139.2">GND</text>
<text x="53.6" y="142.7">9</text>
<text x="68" y="140.4">8</text>
<text x="97.2" y="140.4">GND</text>
<text x="108.6" y="139.9" transform="rotate(-90 108.6 139.9)">11</text>
<text x="39.4" y="146.1" transform="rotate(-90 39.4 146.1)">2</text>
<text x="41.3" y="149">R34</text>
<text x="60.9" y="148.5" transform="rotate(-90 60.9 148.5)">4</text>
<text x="63.7" y="145.2">U6C</text>
<text x="63.7" y="147.5">LMV324IDR</text>
<text x="106.7" y="147.5">R40</text>
<text x="106.7" y="149.9">10K-1%</text>
<text x="113.8" y="145.2">TDS_NetLabel_02</text>
<text x="154.4" y="145.2">TDS_NetLabel_02</text>
<text x="155.2" y="149.7">R42</text>
<text x="190.2" y="149.9">R61</text>
<text x="209.3" y="147.5">TDS_Data</text>
<text x="41.3" y="151.3">1M-1%</text>
<text x="155.2" y="152.1">10K-1%</text>
<text x="177.8" y="155.6" transform="rotate(-90 177.8 155.6)">1</text>
<text x="189.9" y="154.7">1</text>
<text x="190.2" y="152.3">0 ohm</text>
<text x="201.7" y="154.7">2</text>
<text x="214.1" y="155.9">TDS_Data</text>
<text x="234.9" y="155.9">Block Diagram[2C], MCU[3B]</text>
<text x="39.4" y="157.9" transform="rotate(-90 39.4 157.9)">1</text>
<text x="96.6" y="157.1">2</text>
<text x="99.5" y="161.8">D3</text>
<text x="111" y="157.1">1</text>
<text x="154" y="161.8" transform="rotate(-90 154 161.8)">2</text>
<text x="159.2" y="157.1">R43</text>
<text x="159.2" y="159.5">10K-1%</text>
<text x="168.3" y="161.8" transform="rotate(-90 168.3 161.8)">2</text>
<text x="180.7" y="161.8">D7</text>
<text x="37.5" y="166.6">GND</text>
<text x="99.5" y="164.3">1N4148W</text>
<text x="108.6" y="167.6" transform="rotate(-90 108.6 167.6)">4</text>
<text x="157.1" y="165.2">C25</text>
<text x="157.1" y="167.6">1uF</text>
<text x="171.4" y="165.2">C28</text>
<text x="171.4" y="167.6">1uF</text>
<text x="180.7" y="164.3">1N5819W</text>
<text x="12.8" y="173.8">D</text>
<text x="100.4" y="171.4">13</text>
<text x="115.7" y="173.8">142</text>
<text x="132.5" y="173.8">1</text>
<text x="154" y="168.1" transform="rotate(-90 154 168.1)">1</text>
<text x="168.3" y="168.1" transform="rotate(-90 168.3 168.1)">1</text>
<text x="177.8" y="170" transform="rotate(-90 177.8 170)">2</text>
<text x="198.6" y="173.8">Title</text>
<text x="282.6" y="173.8">D</text>
<text x="87.6" y="178.6">R38</text>
<text x="100.3" y="176.2">12</text>
<text x="109.1" y="178.6">U6D</text>
<text x="125.8" y="178.6">D6</text>
<text x="87.6" y="181">10K-1%</text>
<text x="108.6" y="182.8" transform="rotate(-90 108.6 182.8)">11</text>
<text x="109.1" y="181">LMV324IDR</text>
<text x="125.8" y="181">1N4148W</text>
<text x="152.1" y="181">GND</text>
<text x="198.6" y="181">Size</text>
<text x="199.8" y="184.5">A4</text>
<text x="210.5" y="181">Number</text>
<text x="228.4" y="183.3">03</text>
<text x="258.3" y="181">Revision</text>
<text x="273.8" y="183.3">2</text>
<text x="198.6" y="188.1">Date:</text>
<text x="198.6" y="190.5">File:</text>
<text x="209.3" y="190.5">D:\Altium\..\TDS Sensor Unit.SchDoc</text>
<text x="209.3" y="188.1">5/07/2024</text>
<text x="246.3" y="188.1">Sheet</text>
<text x="246.3" y="190.5">Drawn By:</text>
<text x="252.7" y="188.1">of</text>
<text x="259.5" y="190.5">Vidumini H. M. V.</text>
<text x="264.2" y="188.1">6 of 8</text>
<text x="44.7" y="194.1">1</text>
<text x="113.2" y="194.1">2</text>
<text x="181.9" y="194.1">3</text>
<text x="250.4" y="194.1">4</text>
</g>
</svg>
